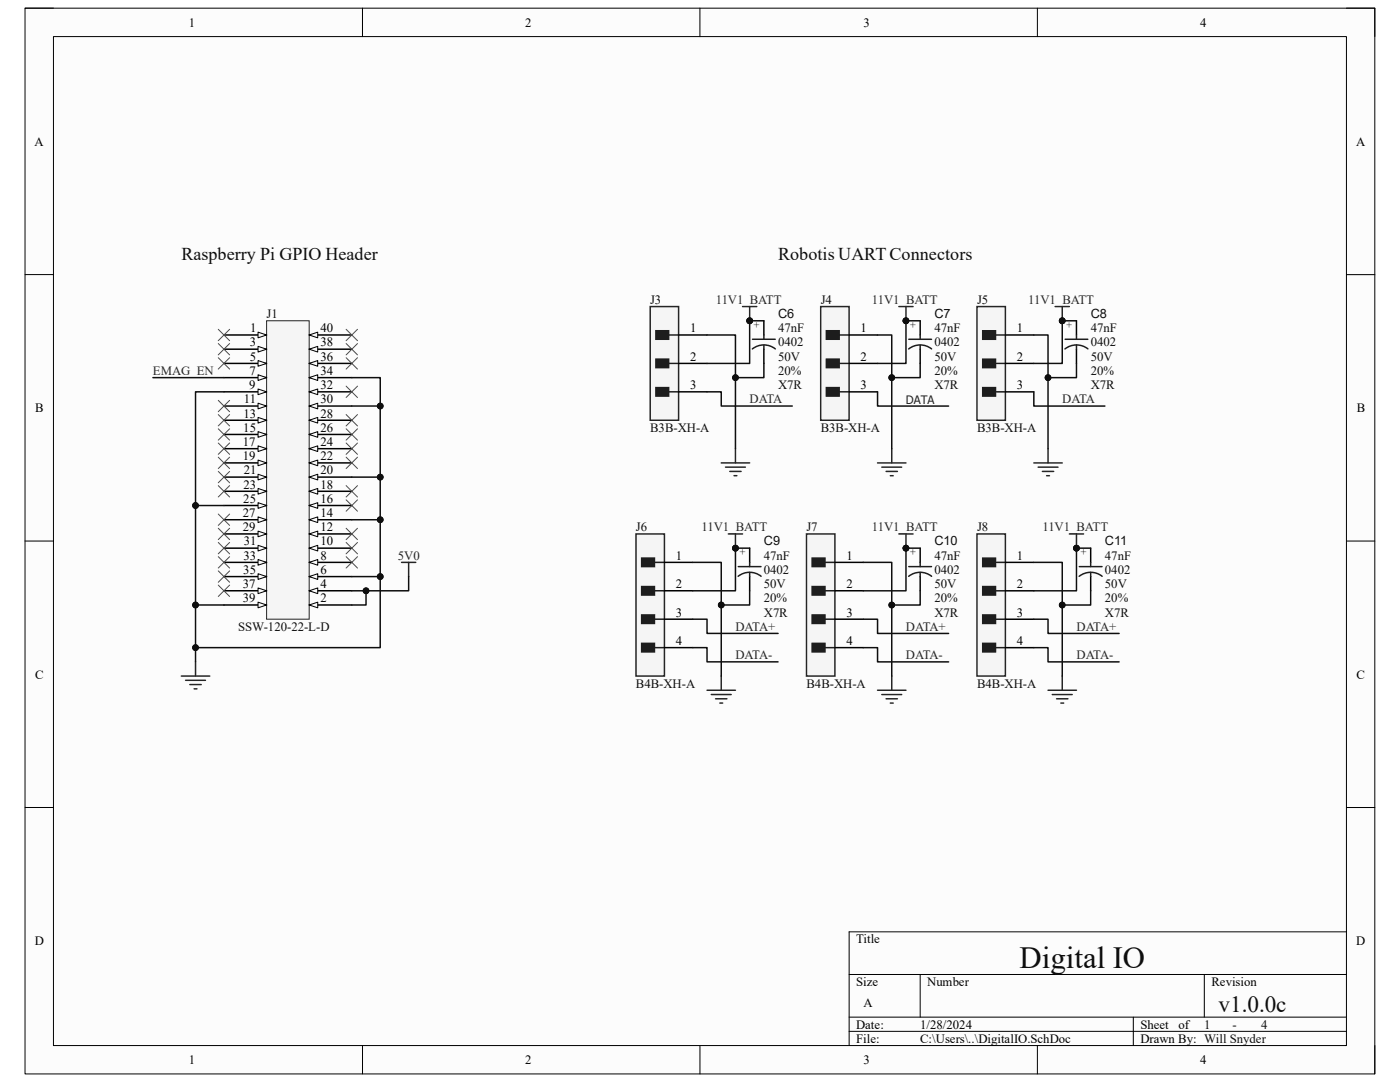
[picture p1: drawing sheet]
<svg xmlns="http://www.w3.org/2000/svg" width="279mm" height="216mm" viewBox="0 0 279 216" stroke-linecap="round" stroke-linejoin="round" font-family="sans-serif">
<path d="M5 1.6h269.4v212.7h-269.4z" fill-rule="evenodd" fill="#fcfcfc"/>
<path d="M5 1.6h269.4v212.7h-269.4z" fill="none" stroke="#000" stroke-width=".2"/>
<path d="M10.7 7.3h258v201.3h-258z" fill-rule="evenodd" fill="#fcfcfc"/>
<g fill="none" stroke="#000" stroke-width=".2">
<path d="M5 1.6h5.7M10.7 7.3h258v201.3h-258zM72.3 1.6v5.7M139.7 1.6v5.7M207 1.6v5.7M268.7 1.6h5.7v5.7M5 54.8h5.7M268.7 54.8h5.7M5 108h5.7M268.7 108h5.7M5 161.1h5.7M268.7 161.1h5.7"/>
<path d="M169.5 194.4h99.2M183.6 194.4v8.6M240.3 194.4v8.6M268.7 185.9h-99.2v22.7M72.3 208.6v5.7M139.7 208.6v5.7M169.5 203h99.2M169.5 205.8h99.2M207 208.6v5.7M226.2 203v5.6M274.4 208.6v5.7"/>
</g>
<path d="M53.2 64h8.5v59.6h-8.5z" fill-rule="evenodd" fill="#f5f5f5"/>
<path d="M53.2 64h8.5v59.6h-8.5z" fill="none" stroke="#262626" stroke-width=".2"/>
<path d="M44.7 66.8h8.5" fill="none" stroke="#000" stroke-width=".3"/>
<path d="M51.5 66.3l1.7 .5-1.7 .6z" fill="#fbfbfb"/>
<path d="M51.5 66.3l1.7 .5-1.7 .6z" fill="none" stroke="#000" stroke-width=".2"/>
<path d="M61.7 120.7h8.5" fill="none" stroke="#000" stroke-width=".3"/>
<path d="M61.7 120.7l1.7-.5v1.1z" fill="#fbfbfb"/>
<path d="M61.7 120.7l1.7-.5v1.1z" fill="none" stroke="#000" stroke-width=".2"/>
<path d="M44.7 69.7h8.5" fill="none" stroke="#000" stroke-width=".3"/>
<path d="M51.5 69.1l1.7 .6-1.7 .5z" fill="#fbfbfb"/>
<path d="M51.5 69.1l1.7 .6-1.7 .5z" fill="none" stroke="#000" stroke-width=".2"/>
<path d="M61.7 117.9h8.5" fill="none" stroke="#000" stroke-width=".3"/>
<path d="M61.7 117.9l1.7-.6v1.2z" fill="#fbfbfb"/>
<path d="M61.7 117.9l1.7-.6v1.2z" fill="none" stroke="#000" stroke-width=".2"/>
<path d="M44.7 72.5h8.5" fill="none" stroke="#000" stroke-width=".3"/>
<path d="M51.5 71.9l1.7 .6-1.7 .6z" fill="#fbfbfb"/>
<path d="M51.5 71.9l1.7 .6-1.7 .6z" fill="none" stroke="#000" stroke-width=".2"/>
<path d="M61.7 115.1h8.5" fill="none" stroke="#000" stroke-width=".3"/>
<path d="M61.7 115.1l1.7-.6v1.1z" fill="#fbfbfb"/>
<path d="M61.7 115.1l1.7-.6v1.1z" fill="none" stroke="#000" stroke-width=".2"/>
<path d="M44.7 75.4h8.5" fill="none" stroke="#000" stroke-width=".3"/>
<path d="M51.5 74.8l1.7 .6-1.7 .5z" fill="#fbfbfb"/>
<path d="M51.5 74.8l1.7 .6-1.7 .5z" fill="none" stroke="#000" stroke-width=".2"/>
<path d="M61.7 112.2h8.5" fill="none" stroke="#000" stroke-width=".3"/>
<path d="M61.7 112.2l1.7-.6v1.2z" fill="#fbfbfb"/>
<path d="M61.7 112.2l1.7-.6v1.2z" fill="none" stroke="#000" stroke-width=".2"/>
<path d="M44.7 78.2h8.5" fill="none" stroke="#000" stroke-width=".3"/>
<path d="M51.5 77.6l1.7 .6-1.7 .6z" fill="#fbfbfb"/>
<path d="M51.5 77.6l1.7 .6-1.7 .6z" fill="none" stroke="#000" stroke-width=".2"/>
<path d="M61.7 109.4h8.5" fill="none" stroke="#000" stroke-width=".3"/>
<path d="M61.7 109.4l1.7-.6v1.1z" fill="#fbfbfb"/>
<path d="M61.7 109.4l1.7-.6v1.1z" fill="none" stroke="#000" stroke-width=".2"/>
<path d="M44.7 81h8.5" fill="none" stroke="#000" stroke-width=".3"/>
<path d="M51.5 80.5l1.7 .5-1.7 .6z" fill="#fbfbfb"/>
<path d="M51.5 80.5l1.7 .5-1.7 .6z" fill="none" stroke="#000" stroke-width=".2"/>
<path d="M61.7 106.5h8.5" fill="none" stroke="#000" stroke-width=".3"/>
<path d="M61.7 106.5l1.7-.5v1.1z" fill="#fbfbfb"/>
<path d="M61.7 106.5l1.7-.5v1.1z" fill="none" stroke="#000" stroke-width=".2"/>
<path d="M44.7 83.9h8.5" fill="none" stroke="#000" stroke-width=".3"/>
<path d="M51.5 83.3l1.7 .6-1.7 .5z" fill="#fbfbfb"/>
<path d="M51.5 83.3l1.7 .6-1.7 .5z" fill="none" stroke="#000" stroke-width=".2"/>
<path d="M61.7 103.7h8.5" fill="none" stroke="#000" stroke-width=".3"/>
<path d="M61.7 103.7l1.7-.6v1.2z" fill="#fbfbfb"/>
<path d="M61.7 103.7l1.7-.6v1.2z" fill="none" stroke="#000" stroke-width=".2"/>
<path d="M44.7 86.7h8.5" fill="none" stroke="#000" stroke-width=".3"/>
<path d="M51.5 86.1l1.7 .6-1.7 .6z" fill="#fbfbfb"/>
<path d="M51.5 86.1l1.7 .6-1.7 .6z" fill="none" stroke="#000" stroke-width=".2"/>
<path d="M61.7 100.9h8.5" fill="none" stroke="#000" stroke-width=".3"/>
<path d="M61.7 100.9l1.7-.6v1.1z" fill="#fbfbfb"/>
<path d="M61.7 100.9l1.7-.6v1.1z" fill="none" stroke="#000" stroke-width=".2"/>
<path d="M44.7 89.5h8.5" fill="none" stroke="#000" stroke-width=".3"/>
<path d="M51.5 89l1.7 .5-1.7 .6z" fill="#fbfbfb"/>
<path d="M51.5 89l1.7 .5-1.7 .6z" fill="none" stroke="#000" stroke-width=".2"/>
<path d="M61.7 98h8.5" fill="none" stroke="#000" stroke-width=".3"/>
<path d="M61.7 98l1.7-.5v1.1z" fill="#fbfbfb"/>
<path d="M61.7 98l1.7-.5v1.1z" fill="none" stroke="#000" stroke-width=".2"/>
<path d="M44.7 92.4h8.5" fill="none" stroke="#000" stroke-width=".3"/>
<path d="M51.5 91.8l1.7 .6-1.7 .5z" fill="#fbfbfb"/>
<path d="M51.5 91.8l1.7 .6-1.7 .5z" fill="none" stroke="#000" stroke-width=".2"/>
<path d="M61.7 95.2h8.5" fill="none" stroke="#000" stroke-width=".3"/>
<path d="M61.7 95.2l1.7-.6v1.2z" fill="#fbfbfb"/>
<path d="M61.7 95.2l1.7-.6v1.2z" fill="none" stroke="#000" stroke-width=".2"/>
<path d="M44.7 95.2h8.5" fill="none" stroke="#000" stroke-width=".3"/>
<path d="M51.5 94.6l1.7 .6-1.7 .6z" fill="#fbfbfb"/>
<path d="M51.5 94.6l1.7 .6-1.7 .6z" fill="none" stroke="#000" stroke-width=".2"/>
<path d="M61.7 92.4h8.5" fill="none" stroke="#000" stroke-width=".3"/>
<path d="M61.7 92.4l1.7-.6v1.1z" fill="#fbfbfb"/>
<path d="M61.7 92.4l1.7-.6v1.1z" fill="none" stroke="#000" stroke-width=".2"/>
<path d="M44.7 98h8.5" fill="none" stroke="#000" stroke-width=".3"/>
<path d="M51.5 97.5l1.7 .5-1.7 .6z" fill="#fbfbfb"/>
<path d="M51.5 97.5l1.7 .5-1.7 .6z" fill="none" stroke="#000" stroke-width=".2"/>
<path d="M61.7 89.5h8.5" fill="none" stroke="#000" stroke-width=".3"/>
<path d="M61.7 89.5l1.7-.5v1.1z" fill="#fbfbfb"/>
<path d="M61.7 89.5l1.7-.5v1.1z" fill="none" stroke="#000" stroke-width=".2"/>
<path d="M44.7 100.9h8.5" fill="none" stroke="#000" stroke-width=".3"/>
<path d="M51.5 100.3l1.7 .6-1.7 .5z" fill="#fbfbfb"/>
<path d="M51.5 100.3l1.7 .6-1.7 .5z" fill="none" stroke="#000" stroke-width=".2"/>
<path d="M61.7 86.7h8.5" fill="none" stroke="#000" stroke-width=".3"/>
<path d="M61.7 86.7l1.7-.6v1.2z" fill="#fbfbfb"/>
<path d="M61.7 86.7l1.7-.6v1.2z" fill="none" stroke="#000" stroke-width=".2"/>
<path d="M44.7 103.7h8.5" fill="none" stroke="#000" stroke-width=".3"/>
<path d="M51.5 103.1l1.7 .6-1.7 .6z" fill="#fbfbfb"/>
<path d="M51.5 103.1l1.7 .6-1.7 .6z" fill="none" stroke="#000" stroke-width=".2"/>
<path d="M61.7 83.9h8.5" fill="none" stroke="#000" stroke-width=".3"/>
<path d="M61.7 83.9l1.7-.6v1.1z" fill="#fbfbfb"/>
<path d="M61.7 83.9l1.7-.6v1.1z" fill="none" stroke="#000" stroke-width=".2"/>
<path d="M44.7 106.5h8.5" fill="none" stroke="#000" stroke-width=".3"/>
<path d="M51.5 106l1.7 .5-1.7 .6z" fill="#fbfbfb"/>
<path d="M51.5 106l1.7 .5-1.7 .6z" fill="none" stroke="#000" stroke-width=".2"/>
<path d="M61.7 81h8.5" fill="none" stroke="#000" stroke-width=".3"/>
<path d="M61.7 81l1.7-.5v1.1z" fill="#fbfbfb"/>
<path d="M61.7 81l1.7-.5v1.1z" fill="none" stroke="#000" stroke-width=".2"/>
<path d="M44.7 109.4h8.5" fill="none" stroke="#000" stroke-width=".3"/>
<path d="M51.5 108.8l1.7 .6-1.7 .5z" fill="#fbfbfb"/>
<path d="M51.5 108.8l1.7 .6-1.7 .5z" fill="none" stroke="#000" stroke-width=".2"/>
<path d="M61.7 78.2h8.5" fill="none" stroke="#000" stroke-width=".3"/>
<path d="M61.7 78.2l1.7-.6v1.2z" fill="#fbfbfb"/>
<path d="M61.7 78.2l1.7-.6v1.2z" fill="none" stroke="#000" stroke-width=".2"/>
<path d="M44.7 112.2h8.5" fill="none" stroke="#000" stroke-width=".3"/>
<path d="M51.5 111.6l1.7 .6-1.7 .6z" fill="#fbfbfb"/>
<path d="M51.5 111.6l1.7 .6-1.7 .6z" fill="none" stroke="#000" stroke-width=".2"/>
<path d="M61.7 75.4h8.5" fill="none" stroke="#000" stroke-width=".3"/>
<path d="M61.7 75.4l1.7-.6v1.1z" fill="#fbfbfb"/>
<path d="M61.7 75.4l1.7-.6v1.1z" fill="none" stroke="#000" stroke-width=".2"/>
<path d="M44.7 115.1h8.5" fill="none" stroke="#000" stroke-width=".3"/>
<path d="M51.5 114.5l1.7 .6-1.7 .5z" fill="#fbfbfb"/>
<path d="M51.5 114.5l1.7 .6-1.7 .5z" fill="none" stroke="#000" stroke-width=".2"/>
<path d="M61.7 72.5h8.5" fill="none" stroke="#000" stroke-width=".3"/>
<path d="M61.7 72.5l1.7-.6v1.2z" fill="#fbfbfb"/>
<path d="M61.7 72.5l1.7-.6v1.2z" fill="none" stroke="#000" stroke-width=".2"/>
<path d="M44.7 117.9h8.5" fill="none" stroke="#000" stroke-width=".3"/>
<path d="M51.5 117.3l1.7 .6-1.7 .6z" fill="#fbfbfb"/>
<path d="M51.5 117.3l1.7 .6-1.7 .6z" fill="none" stroke="#000" stroke-width=".2"/>
<path d="M61.7 69.7h8.5" fill="none" stroke="#000" stroke-width=".3"/>
<path d="M61.7 69.7l1.7-.6v1.1z" fill="#fbfbfb"/>
<path d="M61.7 69.7l1.7-.6v1.1z" fill="none" stroke="#000" stroke-width=".2"/>
<path d="M44.7 120.7h8.5" fill="none" stroke="#000" stroke-width=".3"/>
<path d="M51.5 120.2l1.7 .5-1.7 .6z" fill="#fbfbfb"/>
<path d="M51.5 120.2l1.7 .5-1.7 .6z" fill="none" stroke="#000" stroke-width=".2"/>
<path d="M61.7 66.8h8.5" fill="none" stroke="#000" stroke-width=".3"/>
<path d="M61.7 66.8l1.7-.5v1.1z" fill="#fbfbfb"/>
<path d="M61.7 66.8l1.7-.5v1.1z" fill="none" stroke="#000" stroke-width=".2"/>
<path d="M80.1 112.2h2.9M81.6 112.2v2.9M36.2 134.9h5.7M37 135.7h4M37.9 136.6h2.3M38.7 137.5h.6M39 132.1v2.8" fill="none" stroke="#262626" stroke-width=".3"/>
<path d="M129.8 61.2h5.6v22.7h-5.6z" fill-rule="evenodd" fill="#f5f5f5"/>
<path d="M129.8 61.2h5.6v22.7h-5.6z" fill="none" stroke="#262626" stroke-width=".3"/>
<path d="M130.9 66h2.5v1.7h-2.5z" fill-rule="evenodd" fill="#1c1c1c"/>
<path d="M130.9 66h2.5v1.7h-2.5zM133.4 66.8h2" fill="none" stroke="#1c1c1c" stroke-width=".3"/>
<path d="M130.9 71.7h2.5v1.7h-2.5z" fill-rule="evenodd" fill="#1c1c1c"/>
<path d="M130.9 71.7h2.5v1.7h-2.5zM133.4 72.5h2" fill="none" stroke="#1c1c1c" stroke-width=".3"/>
<path d="M130.9 77.3h2.5v1.7h-2.5z" fill-rule="evenodd" fill="#1c1c1c"/>
<path d="M130.9 77.3h2.5v1.7h-2.5zM133.4 78.2h2" fill="none" stroke="#1c1c1c" stroke-width=".3"/>
<path d="M135.4 66.8h5.7M135.4 72.5h5.7M135.4 78.2h5.7" fill="none" stroke="#000" stroke-width=".3"/>
<path d="M163.8 61.2h5.7v22.7h-5.7z" fill-rule="evenodd" fill="#f5f5f5"/>
<path d="M163.8 61.2h5.7v22.7h-5.7z" fill="none" stroke="#262626" stroke-width=".3"/>
<path d="M164.9 66h2.6v1.7h-2.6z" fill-rule="evenodd" fill="#1c1c1c"/>
<path d="M164.9 66h2.6v1.7h-2.6zM167.5 66.8h2" fill="none" stroke="#1c1c1c" stroke-width=".3"/>
<path d="M164.9 71.7h2.6v1.7h-2.6z" fill-rule="evenodd" fill="#1c1c1c"/>
<path d="M164.9 71.7h2.6v1.7h-2.6zM167.5 72.5h2" fill="none" stroke="#1c1c1c" stroke-width=".3"/>
<path d="M164.9 77.3h2.6v1.7h-2.6z" fill-rule="evenodd" fill="#1c1c1c"/>
<path d="M164.9 77.3h2.6v1.7h-2.6zM167.5 78.2h2" fill="none" stroke="#1c1c1c" stroke-width=".3"/>
<path d="M169.5 66.8h5.6M169.5 72.5h5.6M169.5 78.2h5.6" fill="none" stroke="#000" stroke-width=".3"/>
<path d="M195 61.2h5.6v22.7h-5.6z" fill-rule="evenodd" fill="#f5f5f5"/>
<path d="M195 61.2h5.6v22.7h-5.6z" fill="none" stroke="#262626" stroke-width=".3"/>
<path d="M196.1 66h2.6v1.7h-2.6z" fill-rule="evenodd" fill="#1c1c1c"/>
<path d="M196.1 66h2.6v1.7h-2.6zM198.7 66.8h1.9" fill="none" stroke="#1c1c1c" stroke-width=".3"/>
<path d="M196.1 71.7h2.6v1.7h-2.6z" fill-rule="evenodd" fill="#1c1c1c"/>
<path d="M196.1 71.7h2.6v1.7h-2.6zM198.7 72.5h1.9" fill="none" stroke="#1c1c1c" stroke-width=".3"/>
<path d="M196.1 77.3h2.6v1.7h-2.6z" fill-rule="evenodd" fill="#1c1c1c"/>
<path d="M196.1 77.3h2.6v1.7h-2.6zM198.7 78.2h1.9" fill="none" stroke="#1c1c1c" stroke-width=".3"/>
<path d="M200.6 66.8h5.7M200.6 72.5h5.7M200.6 78.2h5.7" fill="none" stroke="#000" stroke-width=".3"/>
<path d="M148.2 61.2h2.8M149.6 61.2v2.8" fill="none" stroke="#262626" stroke-width=".3"/>
<circle cx="149.6" cy="64" r=".57" fill="#0e0e0e"/>
<circle cx="149.6" cy="64" r=".57" fill="none" stroke="#0e0e0e" stroke-width=".2"/>
<path d="M179.4 61.2h2.8M180.8 61.2v2.8" fill="none" stroke="#262626" stroke-width=".3"/>
<circle cx="180.8" cy="64" r=".57" fill="#0e0e0e"/>
<circle cx="180.8" cy="64" r=".57" fill="none" stroke="#0e0e0e" stroke-width=".2"/>
<path d="M210.6 61.2h2.8M212 61.2v2.8" fill="none" stroke="#262626" stroke-width=".3"/>
<circle cx="212" cy="64" r=".57" fill="#0e0e0e"/>
<circle cx="212" cy="64" r=".57" fill="none" stroke="#0e0e0e" stroke-width=".2"/>
<g fill="none" stroke="#262626" stroke-width=".3">
<path d="M143.9 92.4h5.7M144.8 93.2h4M145.6 94.1h2.3M146.5 94.9h.6M146.8 89.5v2.9M175.1 92.4h5.7M176 93.2h3.9M176.8 94.1h2.3M177.7 94.9h.6M178 89.5v2.9M206.3 92.4h5.7M207.2 93.2h3.9"/>
<path d="M208 94.1h2.3M208.9 94.9h.5M209.2 89.5v2.9"/>
</g>
<path d="M152.4 64v2.8M152.4 69.7v2.8M183.6 64v2.8M183.6 69.7v2.8M214.8 64v2.8M214.8 69.7v2.8" fill="none" stroke="#000" stroke-width=".3"/>
<path d="M150.2 67.7h4.5M152.4 66.8v.9M152.4 68.8v.9M154.7 69.6a3.7 3.7 0 0 0-4.5 0M181.4 67.7h4.5M183.6 66.8v.9M183.6 68.8v.9M185.9 69.6a3.7 3.7 0 0 0-4.6 0M212.6 67.7h4.5M214.8 66.8v.9M214.8 68.8v.9M217.1 69.6a3.7 3.7 0 0 0-4.6 0" fill="none" stroke="#1c1c1c" stroke-width=".3"/>
<path d="M126.9 106.5h5.7v28.4h-5.7z" fill-rule="evenodd" fill="#f5f5f5"/>
<path d="M126.9 106.5h5.7v28.4h-5.7z" fill="none" stroke="#262626" stroke-width=".3"/>
<path d="M128.1 111.4h2.5v1.7h-2.5z" fill-rule="evenodd" fill="#1c1c1c"/>
<path d="M128.1 111.4h2.5v1.7h-2.5zM130.6 112.2h2" fill="none" stroke="#1c1c1c" stroke-width=".3"/>
<path d="M128.1 117h2.5v1.7h-2.5z" fill-rule="evenodd" fill="#1c1c1c"/>
<path d="M128.1 117h2.5v1.7h-2.5zM130.6 117.9h2" fill="none" stroke="#1c1c1c" stroke-width=".3"/>
<path d="M128.1 122.7h2.5v1.7h-2.5z" fill-rule="evenodd" fill="#1c1c1c"/>
<path d="M128.1 122.7h2.5v1.7h-2.5zM130.6 123.6h2" fill="none" stroke="#1c1c1c" stroke-width=".3"/>
<path d="M128.1 128.4h2.5v1.7h-2.5z" fill-rule="evenodd" fill="#1c1c1c"/>
<path d="M128.1 128.4h2.5v1.7h-2.5zM130.6 129.2h2" fill="none" stroke="#1c1c1c" stroke-width=".3"/>
<path d="M132.6 112.2h5.7M132.6 117.9h5.7M132.6 123.6h5.7M132.6 129.2h5.7" fill="none" stroke="#000" stroke-width=".3"/>
<path d="M145.4 106.5h2.8M146.8 106.5v2.9" fill="none" stroke="#262626" stroke-width=".3"/>
<circle cx="146.8" cy="109.4" r=".57" fill="#0e0e0e"/>
<circle cx="146.8" cy="109.4" r=".57" fill="none" stroke="#0e0e0e" stroke-width=".2"/>
<path d="M141.1 137.7h5.7M142 138.6h3.9M142.8 139.4h2.3M143.9 134.9v2.8M143.7 140.3h.5" fill="none" stroke="#262626" stroke-width=".3"/>
<path d="M149.6 109.4v2.8M149.6 115.1v2.8" fill="none" stroke="#000" stroke-width=".3"/>
<path d="M147.3 113.1h4.6M149.6 112.2v.9M149.6 114.2v.9M151.9 115a3.7 3.7 0 0 0-4.6 0" fill="none" stroke="#1c1c1c" stroke-width=".3"/>
<path d="M161 106.5h5.6v28.4h-5.6z" fill-rule="evenodd" fill="#f5f5f5"/>
<path d="M161 106.5h5.6v28.4h-5.6z" fill="none" stroke="#262626" stroke-width=".3"/>
<path d="M162.1 111.4h2.5v1.7h-2.5z" fill-rule="evenodd" fill="#1c1c1c"/>
<path d="M162.1 111.4h2.5v1.7h-2.5zM164.6 112.2h2" fill="none" stroke="#1c1c1c" stroke-width=".3"/>
<path d="M162.1 117h2.5v1.7h-2.5z" fill-rule="evenodd" fill="#1c1c1c"/>
<path d="M162.1 117h2.5v1.7h-2.5zM164.6 117.9h2" fill="none" stroke="#1c1c1c" stroke-width=".3"/>
<path d="M162.1 122.7h2.5v1.7h-2.5z" fill-rule="evenodd" fill="#1c1c1c"/>
<path d="M162.1 122.7h2.5v1.7h-2.5zM164.6 123.6h2" fill="none" stroke="#1c1c1c" stroke-width=".3"/>
<path d="M162.1 128.4h2.5v1.7h-2.5z" fill-rule="evenodd" fill="#1c1c1c"/>
<path d="M162.1 128.4h2.5v1.7h-2.5zM164.6 129.2h2" fill="none" stroke="#1c1c1c" stroke-width=".3"/>
<path d="M166.6 112.2h5.7M166.6 117.9h5.7M166.6 123.6h5.7M166.6 129.2h5.7" fill="none" stroke="#000" stroke-width=".3"/>
<path d="M179.4 106.5h2.8M180.8 106.5v2.9" fill="none" stroke="#262626" stroke-width=".3"/>
<circle cx="180.8" cy="109.4" r=".57" fill="#0e0e0e"/>
<circle cx="180.8" cy="109.4" r=".57" fill="none" stroke="#0e0e0e" stroke-width=".2"/>
<path d="M175.1 137.7h5.7M176 138.6h3.9M176.8 139.4h2.3M178 134.9v2.8M177.7 140.3h.6" fill="none" stroke="#262626" stroke-width=".3"/>
<path d="M183.6 109.4v2.8M183.6 115.1v2.8" fill="none" stroke="#000" stroke-width=".3"/>
<path d="M181.4 113.1h4.5M183.6 112.2v.9M183.6 114.2v.9M185.9 115a3.7 3.7 0 0 0-4.6 0" fill="none" stroke="#1c1c1c" stroke-width=".3"/>
<path d="M195 106.5h5.6v28.4h-5.6z" fill-rule="evenodd" fill="#f5f5f5"/>
<path d="M195 106.5h5.6v28.4h-5.6z" fill="none" stroke="#262626" stroke-width=".3"/>
<path d="M196.1 111.4h2.6v1.7h-2.6z" fill-rule="evenodd" fill="#1c1c1c"/>
<path d="M196.1 111.4h2.6v1.7h-2.6zM198.7 112.2h1.9" fill="none" stroke="#1c1c1c" stroke-width=".3"/>
<path d="M196.1 117h2.6v1.7h-2.6z" fill-rule="evenodd" fill="#1c1c1c"/>
<path d="M196.1 117h2.6v1.7h-2.6zM198.7 117.9h1.9" fill="none" stroke="#1c1c1c" stroke-width=".3"/>
<path d="M196.1 122.7h2.6v1.7h-2.6z" fill-rule="evenodd" fill="#1c1c1c"/>
<path d="M196.1 122.7h2.6v1.7h-2.6zM198.7 123.6h1.9" fill="none" stroke="#1c1c1c" stroke-width=".3"/>
<path d="M196.1 128.4h2.6v1.7h-2.6z" fill-rule="evenodd" fill="#1c1c1c"/>
<path d="M196.1 128.4h2.6v1.7h-2.6zM198.7 129.2h1.9" fill="none" stroke="#1c1c1c" stroke-width=".3"/>
<path d="M200.6 112.2h5.7M200.6 117.9h5.7M200.6 123.6h5.7M200.6 129.2h5.7" fill="none" stroke="#000" stroke-width=".3"/>
<path d="M213.4 106.5h2.8M214.8 106.5v2.9" fill="none" stroke="#262626" stroke-width=".3"/>
<circle cx="214.8" cy="109.4" r=".57" fill="#0e0e0e"/>
<circle cx="214.8" cy="109.4" r=".57" fill="none" stroke="#0e0e0e" stroke-width=".2"/>
<path d="M209.2 137.7h5.6M210 138.6h4M210.9 139.4h2.2M212 134.9v2.8M211.7 140.3h.6" fill="none" stroke="#262626" stroke-width=".3"/>
<path d="M217.7 109.4v2.8M217.7 115.1v2.8" fill="none" stroke="#000" stroke-width=".3"/>
<path d="M215.4 113.1h4.5M217.7 112.2v.9M217.7 114.2v.9M220 115a3.7 3.7 0 0 0-4.6 0" fill="none" stroke="#1c1c1c" stroke-width=".3"/>
<g fill="none" stroke="#4c4c4c" stroke-width=".2">
<path d="M43.6 65.7l2.2 2.3M43.6 68.5l2.2 2.3M43.6 71.4l2.2 2.2M43.6 79.9l2.2 2.3M45.8 65.7l-2.2 2.3M45.8 68.5l-2.2 2.3M45.8 71.4l-2.2 2.2M45.8 79.9l-2.2 2.3M69.1 65.7l2.2 2.3M69.1 68.5l2.2 2.3M69.1 71.4l2.2 2.2M69.1 77.1l2.2 2.2"/>
<path d="M71.3 65.7l-2.2 2.3M71.3 71.4l-2.2 2.2M71.3 77.1l-2.2 2.2M71.3 68.5l-2.2 2.3M43.6 82.7l2.2 2.3M43.6 85.6l2.2 2.2M43.6 88.4l2.2 2.3M43.6 91.2l2.2 2.3M43.6 94.1l2.2 2.2M43.6 96.9l2.2 2.3M45.8 82.7l-2.2 2.3M45.8 85.6l-2.2 2.2"/>
<path d="M45.8 88.4l-2.2 2.3M45.8 91.2l-2.2 2.3M45.8 94.1l-2.2 2.2M45.8 96.9l-2.2 2.3M69.1 82.7l2.2 2.3M69.1 85.6l2.2 2.2M69.1 88.4l2.2 2.3M69.1 91.2l2.2 2.3M69.1 96.9l2.2 2.3M69.1 99.7l2.2 2.3M71.3 82.7l-2.2 2.3M71.3 85.6l-2.2 2.2"/>
<path d="M71.3 88.4l-2.2 2.3M71.3 91.2l-2.2 2.3M71.3 96.9l-2.2 2.3M71.3 99.7l-2.2 2.3M43.6 102.6l2.2 2.2M43.6 105.4l2.2 2.3M43.6 108.2l2.2 2.3M43.6 111.1l2.2 2.2M43.6 113.9l2.2 2.3M43.6 116.8l2.2 2.2M45.8 102.6l-2.2 2.2M45.8 105.4l-2.2 2.3"/>
<path d="M45.8 108.2l-2.2 2.3M45.8 111.1l-2.2 2.2M45.8 113.9l-2.2 2.3M45.8 116.8l-2.2 2.2M69.1 105.4l2.2 2.3M69.1 108.2l2.2 2.3M69.1 111.1l2.2 2.2M71.3 105.4l-2.2 2.3M71.3 108.2l-2.2 2.3M71.3 111.1l-2.2 2.2"/>
</g>
<path d="M39 100.9h5.7" fill="none" stroke="#0e0e0e" stroke-width=".3"/>
<circle cx="39" cy="100.9" r=".57" fill="#0e0e0e"/>
<circle cx="39" cy="100.9" r=".57" fill="none" stroke="#0e0e0e" stroke-width=".2"/>
<path d="M39 120.7h5.7" fill="none" stroke="#0e0e0e" stroke-width=".3"/>
<circle cx="39" cy="120.7" r=".57" fill="#0e0e0e"/>
<circle cx="39" cy="120.7" r=".57" fill="none" stroke="#0e0e0e" stroke-width=".2"/>
<path d="M180.8 64v8.5h-5.7" fill="none" stroke="#0e0e0e" stroke-width=".3"/>
<circle cx="180.8" cy="64" r=".57" fill="#0e0e0e"/>
<circle cx="180.8" cy="64" r=".57" fill="none" stroke="#0e0e0e" stroke-width=".2"/>
<path d="M212 64v8.5h-5.7" fill="none" stroke="#0e0e0e" stroke-width=".3"/>
<circle cx="212" cy="64" r=".57" fill="#0e0e0e"/>
<circle cx="212" cy="64" r=".57" fill="none" stroke="#0e0e0e" stroke-width=".2"/>
<path d="M212 64h2.8" fill="none" stroke="#0e0e0e" stroke-width=".3"/>
<circle cx="212" cy="64" r=".57" fill="#0e0e0e"/>
<circle cx="212" cy="64" r=".57" fill="none" stroke="#0e0e0e" stroke-width=".2"/>
<path d="M214.8 72.5v2.9h-5.6" fill="none" stroke="#0e0e0e" stroke-width=".3"/>
<circle cx="209.2" cy="75.4" r=".57" fill="#0e0e0e"/>
<circle cx="209.2" cy="75.4" r=".57" fill="none" stroke="#0e0e0e" stroke-width=".2"/>
<path d="M183.6 72.5v2.9h-5.6" fill="none" stroke="#0e0e0e" stroke-width=".3"/>
<circle cx="178" cy="75.4" r=".57" fill="#0e0e0e"/>
<circle cx="178" cy="75.4" r=".57" fill="none" stroke="#0e0e0e" stroke-width=".2"/>
<path d="M180.8 64h2.8" fill="none" stroke="#0e0e0e" stroke-width=".3"/>
<circle cx="180.8" cy="64" r=".57" fill="#0e0e0e"/>
<circle cx="180.8" cy="64" r=".57" fill="none" stroke="#0e0e0e" stroke-width=".2"/>
<path d="M149.6 64h2.8" fill="none" stroke="#0e0e0e" stroke-width=".3"/>
<circle cx="149.6" cy="64" r=".57" fill="#0e0e0e"/>
<circle cx="149.6" cy="64" r=".57" fill="none" stroke="#0e0e0e" stroke-width=".2"/>
<path d="M152.4 72.5v2.9h-5.6" fill="none" stroke="#0e0e0e" stroke-width=".3"/>
<circle cx="146.8" cy="75.4" r=".57" fill="#0e0e0e"/>
<circle cx="146.8" cy="75.4" r=".57" fill="none" stroke="#0e0e0e" stroke-width=".2"/>
<path d="M141.1 78.2h2.8v2.8h14.2M149.6 64v8.5h-8.5M175.1 78.2v2.8h14.2M206.3 78.2v2.8h14.2" fill="none" stroke="#0e0e0e" stroke-width=".3"/>
<circle cx="149.6" cy="64" r=".57" fill="#0e0e0e"/>
<circle cx="149.6" cy="64" r=".57" fill="none" stroke="#0e0e0e" stroke-width=".2"/>
<path d="M146.8 109.4h2.8" fill="none" stroke="#0e0e0e" stroke-width=".3"/>
<circle cx="146.8" cy="109.4" r=".57" fill="#0e0e0e"/>
<circle cx="146.8" cy="109.4" r=".57" fill="none" stroke="#0e0e0e" stroke-width=".2"/>
<path d="M149.6 117.9v2.8h-5.7" fill="none" stroke="#0e0e0e" stroke-width=".3"/>
<circle cx="143.9" cy="120.7" r=".57" fill="#0e0e0e"/>
<circle cx="143.9" cy="120.7" r=".57" fill="none" stroke="#0e0e0e" stroke-width=".2"/>
<path d="M180.8 109.4h2.8M172.3 123.6h2.8v2.8h14.2M172.3 129.2h2.8v2.9h14.2" fill="none" stroke="#0e0e0e" stroke-width=".3"/>
<circle cx="180.8" cy="109.4" r=".57" fill="#0e0e0e"/>
<circle cx="180.8" cy="109.4" r=".57" fill="none" stroke="#0e0e0e" stroke-width=".2"/>
<path d="M183.6 117.9v2.8h-5.6" fill="none" stroke="#0e0e0e" stroke-width=".3"/>
<circle cx="178" cy="120.7" r=".57" fill="#0e0e0e"/>
<circle cx="178" cy="120.7" r=".57" fill="none" stroke="#0e0e0e" stroke-width=".2"/>
<path d="M180.8 109.4v8.5h-8.5" fill="none" stroke="#0e0e0e" stroke-width=".3"/>
<circle cx="180.8" cy="109.4" r=".57" fill="#0e0e0e"/>
<circle cx="180.8" cy="109.4" r=".57" fill="none" stroke="#0e0e0e" stroke-width=".2"/>
<path d="M214.8 109.4h2.9M206.3 123.6h2.9v2.8h14.1M206.3 129.2h2.9v2.9h14.1" fill="none" stroke="#0e0e0e" stroke-width=".3"/>
<circle cx="214.8" cy="109.4" r=".57" fill="#0e0e0e"/>
<circle cx="214.8" cy="109.4" r=".57" fill="none" stroke="#0e0e0e" stroke-width=".2"/>
<path d="M217.7 117.9v2.8h-5.7" fill="none" stroke="#0e0e0e" stroke-width=".3"/>
<circle cx="212" cy="120.7" r=".57" fill="#0e0e0e"/>
<circle cx="212" cy="120.7" r=".57" fill="none" stroke="#0e0e0e" stroke-width=".2"/>
<path d="M214.8 109.4v8.5h-8.5" fill="none" stroke="#0e0e0e" stroke-width=".3"/>
<circle cx="214.8" cy="109.4" r=".57" fill="#0e0e0e"/>
<circle cx="214.8" cy="109.4" r=".57" fill="none" stroke="#0e0e0e" stroke-width=".2"/>
<path d="M70.2 117.9h2.9v2.8h-2.9" fill="none" stroke="#0e0e0e" stroke-width=".3"/>
<circle cx="73" cy="117.9" r=".57" fill="#0e0e0e"/>
<circle cx="73" cy="117.9" r=".57" fill="none" stroke="#0e0e0e" stroke-width=".2"/>
<path d="M81.6 115.1v2.8h-8.5" fill="none" stroke="#0e0e0e" stroke-width=".3"/>
<circle cx="73" cy="117.9" r=".57" fill="#0e0e0e"/>
<circle cx="73" cy="117.9" r=".57" fill="none" stroke="#0e0e0e" stroke-width=".2"/>
<path d="M30.5 75.4h14.2M146.8 109.4v8.5h-8.5M138.3 129.2h2.8v2.9h14.2" fill="none" stroke="#0e0e0e" stroke-width=".3"/>
<circle cx="146.8" cy="109.4" r=".57" fill="#0e0e0e"/>
<circle cx="146.8" cy="109.4" r=".57" fill="none" stroke="#0e0e0e" stroke-width=".2"/>
<path d="M70.2 115.1h5.7v14.1h-36.9M138.3 123.6h2.8v2.8h14.2" fill="none" stroke="#0e0e0e" stroke-width=".3"/>
<circle cx="75.9" cy="115.1" r=".57" fill="#0e0e0e"/>
<circle cx="75.9" cy="115.1" r=".57" fill="none" stroke="#0e0e0e" stroke-width=".2"/>
<circle cx="39" cy="129.2" r=".57" fill="#0e0e0e"/>
<circle cx="39" cy="129.2" r=".57" fill="none" stroke="#0e0e0e" stroke-width=".2"/>
<path d="M70.2 103.7h5.7v11.4" fill="none" stroke="#0e0e0e" stroke-width=".3"/>
<circle cx="75.9" cy="103.7" r=".57" fill="#0e0e0e"/>
<circle cx="75.9" cy="103.7" r=".57" fill="none" stroke="#0e0e0e" stroke-width=".2"/>
<circle cx="75.9" cy="115.1" r=".57" fill="#0e0e0e"/>
<circle cx="75.9" cy="115.1" r=".57" fill="none" stroke="#0e0e0e" stroke-width=".2"/>
<path d="M70.2 95.2h5.7v8.5" fill="none" stroke="#0e0e0e" stroke-width=".3"/>
<circle cx="75.9" cy="95.2" r=".57" fill="#0e0e0e"/>
<circle cx="75.9" cy="95.2" r=".57" fill="none" stroke="#0e0e0e" stroke-width=".2"/>
<circle cx="75.9" cy="103.7" r=".57" fill="#0e0e0e"/>
<circle cx="75.9" cy="103.7" r=".57" fill="none" stroke="#0e0e0e" stroke-width=".2"/>
<path d="M70.2 81h5.7v14.2" fill="none" stroke="#0e0e0e" stroke-width=".3"/>
<circle cx="75.9" cy="81" r=".57" fill="#0e0e0e"/>
<circle cx="75.9" cy="81" r=".57" fill="none" stroke="#0e0e0e" stroke-width=".2"/>
<circle cx="75.9" cy="95.2" r=".57" fill="#0e0e0e"/>
<circle cx="75.9" cy="95.2" r=".57" fill="none" stroke="#0e0e0e" stroke-width=".2"/>
<path d="M70.2 75.4h5.7v5.6" fill="none" stroke="#0e0e0e" stroke-width=".3"/>
<circle cx="75.9" cy="81" r=".57" fill="#0e0e0e"/>
<circle cx="75.9" cy="81" r=".57" fill="none" stroke="#0e0e0e" stroke-width=".2"/>
<path d="M44.7 78.2h-5.7v53.9" fill="none" stroke="#0e0e0e" stroke-width=".3"/>
<circle cx="39" cy="100.9" r=".57" fill="#0e0e0e"/>
<circle cx="39" cy="100.9" r=".57" fill="none" stroke="#0e0e0e" stroke-width=".2"/>
<circle cx="39" cy="120.7" r=".57" fill="#0e0e0e"/>
<circle cx="39" cy="120.7" r=".57" fill="none" stroke="#0e0e0e" stroke-width=".2"/>
<circle cx="39" cy="129.2" r=".57" fill="#0e0e0e"/>
<circle cx="39" cy="129.2" r=".57" fill="none" stroke="#0e0e0e" stroke-width=".2"/>
<path d="M138.3 112.2h5.6v22.7" fill="none" stroke="#0e0e0e" stroke-width=".3"/>
<circle cx="143.9" cy="120.7" r=".57" fill="#0e0e0e"/>
<circle cx="143.9" cy="120.7" r=".57" fill="none" stroke="#0e0e0e" stroke-width=".2"/>
<path d="M141.1 66.8h5.7v22.7" fill="none" stroke="#0e0e0e" stroke-width=".3"/>
<circle cx="146.8" cy="75.4" r=".57" fill="#0e0e0e"/>
<circle cx="146.8" cy="75.4" r=".57" fill="none" stroke="#0e0e0e" stroke-width=".2"/>
<path d="M172.3 112.2h5.7v22.7" fill="none" stroke="#0e0e0e" stroke-width=".3"/>
<circle cx="178" cy="120.7" r=".57" fill="#0e0e0e"/>
<circle cx="178" cy="120.7" r=".57" fill="none" stroke="#0e0e0e" stroke-width=".2"/>
<path d="M175.1 66.8h2.9v22.7" fill="none" stroke="#0e0e0e" stroke-width=".3"/>
<circle cx="178" cy="75.4" r=".57" fill="#0e0e0e"/>
<circle cx="178" cy="75.4" r=".57" fill="none" stroke="#0e0e0e" stroke-width=".2"/>
<path d="M206.3 112.2h5.7v22.7" fill="none" stroke="#0e0e0e" stroke-width=".3"/>
<circle cx="212" cy="120.7" r=".57" fill="#0e0e0e"/>
<circle cx="212" cy="120.7" r=".57" fill="none" stroke="#0e0e0e" stroke-width=".2"/>
<path d="M206.3 66.8h2.9v22.7" fill="none" stroke="#0e0e0e" stroke-width=".3"/>
<circle cx="209.2" cy="75.4" r=".57" fill="#0e0e0e"/>
<circle cx="209.2" cy="75.4" r=".57" fill="none" stroke="#0e0e0e" stroke-width=".2"/>
<text font-size="6.1" fill="#0e0e0e" x="203.5" y="193.1">Digital IO</text>
<text font-size="4.6" fill="#0e0e0e" x="243.2" y="202">v1.0.0c</text>
<g font-size="3.6" fill="#0e0e0e">
<text x="36.2" y="51.9">Raspberry Pi GPIO Header</text>
<text x="155.3" y="51.9">Robotis UART Connectors</text>
</g>
<g font-size="2.5">
<text x="37.7" y="5.3">1</text>
<text x="104.8" y="5.3">2</text>
<text x="172.3" y="5.3">3</text>
<text x="239.5" y="5.3">4</text>
<text x="6.9" y="29.1">A</text>
<text x="270.6" y="29.1">A</text>
<text x="49.8" y="72">5</text>
<text x="49.9" y="69.1">3</text>
<text x="50" y="66.3">1</text>
<text x="64" y="72">36</text>
<text x="64" y="69.1">38</text>
<text x="64" y="66.3">40</text>
<text x="137.7" y="66.3">1</text>
<text x="137.7" y="72">2</text>
<text x="171.7" y="66.3">1</text>
<text x="171.7" y="72">2</text>
<text x="202.9" y="66.3">1</text>
<text x="202.9" y="72">2</text>
<text x="49.7" y="77.6">9</text>
<text x="49.8" y="74.8">7</text>
<text x="64" y="77.6">32</text>
<text x="64" y="74.8">34</text>
<text x="137.7" y="77.6">3</text>
<text x="171.7" y="77.6">3</text>
<text x="202.9" y="77.6">3</text>
<text x="7" y="82.3">B</text>
<text x="48.6" y="83.3">13</text>
<text x="48.7" y="80.5">11</text>
<text x="64" y="83.3">28</text>
<text x="64" y="80.5">30</text>
<text x="270.8" y="82.3">B</text>
<text x="48.5" y="89">17</text>
<text x="48.6" y="86.1">15</text>
<text x="64" y="89">24</text>
<text x="64" y="86.1">26</text>
<text x="48.5" y="91.8">19</text>
<text x="48.7" y="94.7">21</text>
<text x="64" y="94.7">20</text>
<text x="64" y="91.8">22</text>
<text x="48.6" y="100.3">25</text>
<text x="48.6" y="97.5">23</text>
<text x="64" y="100.3">16</text>
<text x="64" y="97.5">18</text>
<text x="48.5" y="103.2">27</text>
<text x="48.5" y="106">29</text>
<text x="64" y="106">12</text>
<text x="64" y="103.2">14</text>
<text x="48.6" y="111.7">33</text>
<text x="48.7" y="108.8">31</text>
<text x="64" y="111.7">8</text>
<text x="64" y="108.8">10</text>
<text x="134.9" y="111.7">1</text>
<text x="168.9" y="111.7">1</text>
<text x="202.9" y="111.7">1</text>
<text x="48.5" y="117.3">37</text>
<text x="48.6" y="114.5">35</text>
<text x="64" y="117.3">4</text>
<text x="64" y="114.5">6</text>
<text x="134.9" y="117.3">2</text>
<text x="168.9" y="117.3">2</text>
<text x="202.9" y="117.3">2</text>
<text x="48.5" y="120.2">39</text>
<text x="64" y="120.2">2</text>
<text x="134.9" y="123">3</text>
<text x="168.9" y="123">3</text>
<text x="202.9" y="123">3</text>
<text x="134.9" y="128.7">4</text>
<text x="168.9" y="128.7">4</text>
<text x="202.9" y="128.7">4</text>
<text x="7" y="135.4">C</text>
<text x="270.7" y="135.4">C</text>
<text x="6.9" y="188.6">D</text>
<text x="170.9" y="188.2">Title</text>
<text x="270.7" y="188.6">D</text>
<text x="170.9" y="196.7">Size</text>
<text x="185" y="196.7">Number</text>
<text x="241.8" y="196.7">Revision</text>
<text x="172.3" y="201">A</text>
<text x="170.9" y="205.2">Date:</text>
<text x="170.9" y="208.1">File:</text>
<text x="183.6" y="205.2">1/28/2024</text>
<text x="183.7" y="208.1">C:\Users\..\DigitalIO.SchDoc</text>
<text x="227.6" y="205.2">Sheet</text>
<text x="227.6" y="208.1">Drawn By: Will Snyder</text>
<text x="235.2" y="205.2">of</text>
<text x="37.7" y="212.3">1</text>
<text x="104.8" y="212.3">2</text>
<text x="172.3" y="212.3">3</text>
<text x="239.5" y="212.3">4</text>
</g>
<g font-size="2.5" fill="#0e0e0e">
<text x="53.2" y="63.5">J1</text>
<text x="129.8" y="60.6">J3</text>
<text x="155.3" y="63.5">C6</text>
<text x="163.8" y="60.6">J4</text>
<text x="186.5" y="63.5">C7</text>
<text x="195" y="60.6">J5</text>
<text x="217.7" y="63.5">C8</text>
<text x="155.3" y="72">50V</text>
<text x="155.3" y="66.3">47nF</text>
<text x="155.3" y="69.1">0402</text>
<text x="186.5" y="72">50V</text>
<text x="186.5" y="66.3">47nF</text>
<text x="186.5" y="69.1">0402</text>
<text x="217.7" y="72">50V</text>
<text x="217.7" y="66.3">47nF</text>
<text x="217.7" y="69.1">0402</text>
<text x="155.3" y="77.6">X7R</text>
<text x="155.3" y="74.8">20%</text>
<text x="186.5" y="77.6">X7R</text>
<text x="186.5" y="74.8">20%</text>
<text x="217.7" y="77.6">X7R</text>
<text x="217.7" y="74.8">20%</text>
<text x="129.8" y="86.1">B3B-XH-A</text>
<text x="163.8" y="86.1">B3B-XH-A</text>
<text x="195" y="86.1">B3B-XH-A</text>
<text x="126.9" y="106">J6</text>
<text x="161" y="106">J7</text>
<text x="195" y="106">J8</text>
<text x="152.4" y="111.7">47nF</text>
<text x="152.4" y="108.8">C9</text>
<text x="186.5" y="111.7">47nF</text>
<text x="186.5" y="108.8">C10</text>
<text x="220.5" y="111.7">47nF</text>
<text x="220.5" y="108.8">C11</text>
<text x="152.4" y="117.3">50V</text>
<text x="152.4" y="114.5">0402</text>
<text x="186.5" y="117.3">50V</text>
<text x="186.5" y="114.5">0402</text>
<text x="220.5" y="117.3">50V</text>
<text x="220.5" y="114.5">0402</text>
<text x="47.5" y="125.9">SSW-120-22-L-D</text>
<text x="152.4" y="123">X7R</text>
<text x="152.4" y="120.2">20%</text>
<text x="186.5" y="123">X7R</text>
<text x="186.5" y="120.2">20%</text>
<text x="220.5" y="123">X7R</text>
<text x="220.5" y="120.2">20%</text>
<text x="126.9" y="137.2">B4B-XH-A</text>
<text x="161" y="137.2">B4B-XH-A</text>
<text x="195" y="137.2">B4B-XH-A</text>
<text x="240.3" y="205.2">1</text>
<text x="246" y="205.2">-</text>
<text x="251.7" y="205.2">4</text>
</g>
<g font-size="2.5" fill="#262626">
<text x="142.8" y="60.6">11V1_BATT</text>
<text x="174" y="60.6">11V1_BATT</text>
<text x="205.2" y="60.6">11V1_BATT</text>
<text x="30.5" y="74.8">EMAG_EN</text>
<text x="149.6" y="80.5">DATA</text>
<text x="212" y="80.5">DATA</text>
<text x="140" y="106">11V1_BATT</text>
<text x="174" y="106">11V1_BATT</text>
<text x="208" y="106">11V1_BATT</text>
<text x="79.4" y="111.7">5V0</text>
<text x="146.8" y="125.9">DATA+</text>
<text x="180.8" y="125.9">DATA+</text>
<text x="214.8" y="125.9">DATA+</text>
<text x="146.8" y="131.5">DATA-</text>
<text x="180.8" y="131.5">DATA-</text>
<text x="214.8" y="131.5">DATA-</text>
</g>
<text font-size="2.3" fill="#262626" x="180.8" y="80.6">DATA</text>
<g font-size="2">
<text x="150.3" y="64.3" transform="rotate(90 150.3 64.3)">+</text>
<text x="181.5" y="64.3" transform="rotate(90 181.5 64.3)">+</text>
<text x="212.7" y="64.3" transform="rotate(90 212.7 64.3)">+</text>
<text x="147.5" y="109.6" transform="rotate(90 147.5 109.6)">+</text>
<text x="181.5" y="109.6" transform="rotate(90 181.5 109.6)">+</text>
<text x="215.6" y="109.6" transform="rotate(90 215.6 109.6)">+</text>
</g>
</svg>
